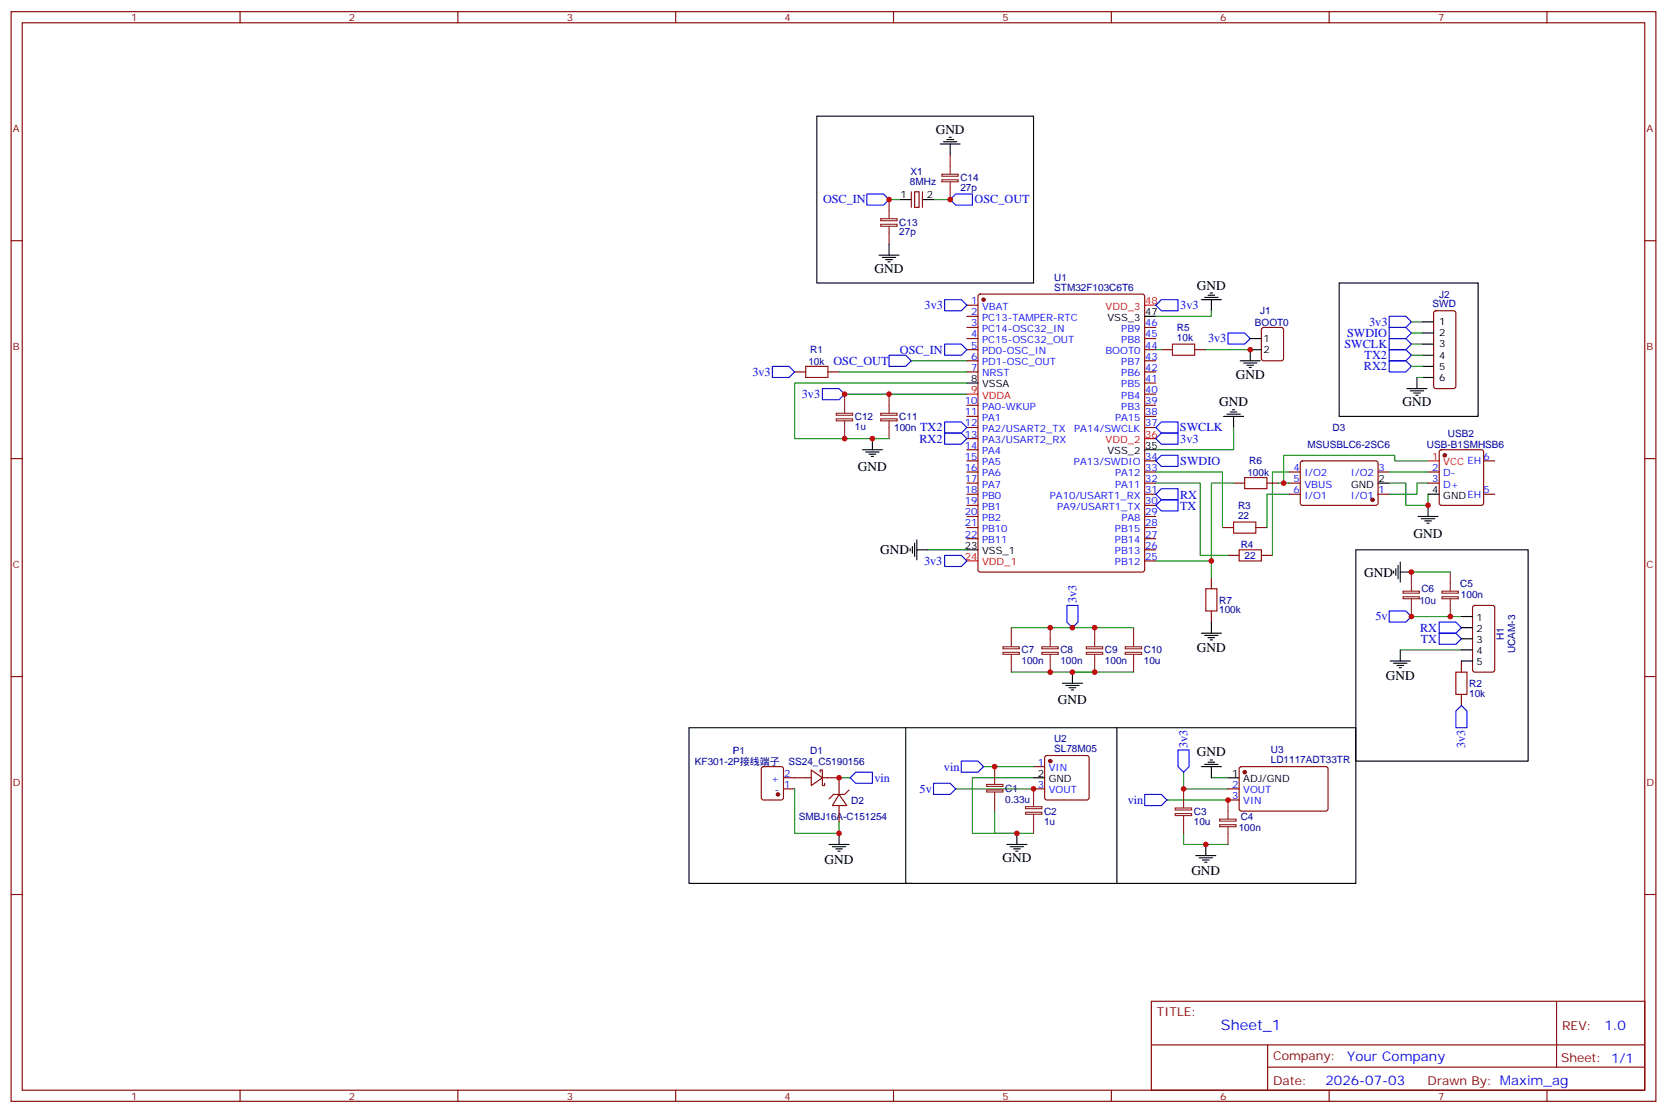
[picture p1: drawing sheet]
<svg xmlns="http://www.w3.org/2000/svg" width="529mm" height="353mm" viewBox="0 0 529 353" stroke-linecap="round" stroke-linejoin="round" font-family="sans-serif">
<g fill="none" stroke="#870000" stroke-width=".35">
<path d="M3.5 3.7h522.1v345.7h-522.1zM7.1 7.2h515v338.7h-515zM76.2 3.7v3.5M145.3 3.7v3.5M214.5 3.7v3.5M283.6 3.7v3.5M352.8 3.7v3.5M421.9 3.7v3.5M491.1 3.7v3.5M3.5 76.4h3.6M290.3 60.9h1.4v4.9h-1.4zM522.1 76.4h3.5"/>
<path d="M306.9 96.8h3.5M310.7 93.5l.4-.2h51.6l.6 .4 .1 87.1-.5 .6-51.8 .1-.6-.5-.1-87zM455.3 98.8l.5-.2h5.6l.7 .4v23.6l-.4 .6-5.9 .1-.7-.5v-23.5zM252.2 118h3.6M262.8 118h3.5M306.9 100.4h3.5M306.9 103.9h3.5M306.9 107.4h3.5M306.9 110.9h3.5M306.9 114.5h3.5M306.9 118h3.5M363.4 103.9h3.5"/>
<path d="M363.4 107.4h3.5M363.4 110.9h3.5M363.4 114.5h3.5M363.4 118h3.5M368.7 110.9h3.5M379.2 110.9h3.6M400.6 104.1l.5-.2h5.7l.6 .4 .1 9.5-.5 .6-5.9 .1-.6-.5-.1-9.4zM306.9 128.6h3.5M306.9 132.1h3.5M306.9 135.6h3.5M306.9 139.2h3.5M363.4 128.6h3.5"/>
<path d="M363.4 132.1h3.5M363.4 135.6h3.5M363.4 125.1h3.5M363.4 121.5h3.5M3.5 145.5h3.6M306.9 142.7h3.5M306.9 146.2h3.5M306.9 149.8h3.5M306.9 153.3h3.5M306.9 156.8h3.5M363.4 146.2h3.5M363.4 149.8h3.5"/>
<path d="M363.4 153.3h3.5M363.4 156.8h3.5M391.6 153.3h3.5M402.2 153.3h3.5M409.2 149.8h3.5M409.2 153.3h3.5M409.2 156.8h3.5M413 146.4l.5-.2 23.5 .1 .4 .6v13l-.7 .4h-23.5l-.5-.7v-12.7zM437.4 149.8h3.6M437.4 156.8h3.6M453.3 149.8h3.5M453.3 153.3h3.5"/>
<path d="M457.1 142.9l.5-.2h12.7l.5 .2 .2 .5v16.2l-.3 .5-.4 .2h-12.7l-.5-.2-.3-.5v-16.2zM471 146.2h3.5M471 156.8h3.5M522.1 145.5h3.5M306.9 160.3h3.5M306.9 163.9h3.5M306.9 167.4h3.5M306.9 170.9h3.5M363.4 160.3h3.5M363.4 163.9h3.5M363.4 167.4h3.5M363.4 170.9h3.5"/>
<path d="M363.4 178h3.5M363.4 174.4h3.5M388.1 167.4h3.5M389.8 176.2h3.5M398.6 167.4h3.6M400.4 176.2h3.5M384.5 183.3v3.5M384.5 193.9v3.5M467.7 192.3l.4-.2h5.7l.6 .4 .1 20-.5 .7-5.9 .1-.6-.5-.1-20zM3.5 214.7h3.6M463.9 209.7v3.6M522.1 214.7h3.5"/>
<path d="M331.8 239.9l.5-.2h12.7l.5 .2 .2 .5v12.7l-.2 .5-.5 .2h-12.7l-.5-.2-.2-.5v-12.7zM463.9 220.3v3.5M241.9 243.4l.5-.2h5.6l.7 .5v9.4l-.5 .7h-5.8l-.7-.4v-9.5zM248.7 250.3h3.5M248.7 246.8h8.8M257.5 244.3l3.6 2.5-3.6 2.4zM260.3 245v-.7h.8v4.9h.7v-.7M261.1 246.8h5.2v5.3M266.3 252.1l2.5 3.5h-4.6zM266.3 255.6v5.3M269.5 250.6l-1.4 1.5h-3.5l-1.4 1.4M328.1 250.3h3.5"/>
<path d="M328.1 243.2h3.5M389.8 250.3h3.5M389.8 253.8h3.5M393.6 243.4l.5-.2 27 .1 .5 .6-.1 13-.6 .5-27.1-.1-.5-.7v-12.7zM3.5 283.8h3.6M522.1 283.8h3.5M365.5 317.7h156.6v28.2h-156.6zM494.1 317.7v20.9M365.5 331.5h156.5M402.4 338.6h119.6M402.4 331.5v14.1M76.2 345.9v3.5"/>
<path d="M145.3 345.9v3.5M214.5 345.9v3.5M283.6 345.9v3.5M352.8 345.9v3.5M421.9 345.9v3.5M491.1 345.9v3.5"/>
</g>
<g fill="#870000" stroke="#870000" stroke-width=".35">
<circle cx="312.2" cy="95.1" r=".53"/>
<circle cx="435.7" cy="158.6" r=".53"/>
<circle cx="395.1" cy="245" r=".53"/>
<circle cx="333.4" cy="241.5" r=".53"/>
<circle cx="246.9" cy="252.1" r=".53"/>
<circle cx="458.6" cy="144.5" r=".53"/>
</g>
<g fill="none" stroke="#000" stroke-width=".35">
<path d="M259.3 36.9h68.8v52.9h-68.8zM298.4 45.7h6.4M299.5 45h4.2M300.6 44.3h2.1M301.3 43.6h.7M301.6 45.7v3.5M282.2 77.4v3.6M285.8 63.3h3.5M292.8 63.3h3.5M279 81h6.4M280.1 81.7h4.2M281.2 82.4h2.1"/>
<path d="M281.9 83.1h.7M381.4 95.1h6.3M382.4 94.4h4.2M383.5 93.7h2.1M384.2 93h.7M384.5 95.1v3.5M425.1 89.8h44.1v42.3h-44.1zM363.4 100.4h3.5M393.7 114.5h6.3M394.8 115.2h4.2M395.8 115.9h2.1M396.5 116.6h.7"/>
<path d="M396.9 107.4h3.5M400.4 110.9h-3.5v3.6M449.8 119.8v3.5M451.6 102.1h3.5M451.6 105.7h3.5M451.6 109.2h3.5M451.6 112.7h3.5M451.6 116.2h3.5M451.6 119.8h3.5M276.9 139.2v3.5M306.9 121.5h3.5M388.4 132.1h6.4"/>
<path d="M389.5 131.4h4.2M390.5 130.7h2.1M391.2 130h.7M391.6 132.1v3.5M446.6 123.3h6.4M447.7 124h4.2M448.7 124.7h2.1M449.4 125.4h.7M273.8 142.7h6.3M274.8 143.4h4.2M275.9 144.1h2.1M276.6 144.8h.7"/>
<path d="M363.4 142.7h3.5M437.4 153.3h3.6M453.3 156.8h3.5M288.9 174.1v.7M289.6 173.4v2.1M290.3 172.3v4.3M291 174.4h3.6M291 171.3v6.3M306.9 174.4h3.5M430.4 174.4h54.7v67.1h-54.7zM443.8 179.4v4.2M444.5 178.3v6.4"/>
<path d="M450.1 163.9h6.4M451.2 164.6h4.2M452.3 165.3h2.1M453 166h.7M453.3 160.3v3.6M384.5 197.4v3.5M442.4 181.2v.7M443.1 180.4v2.2M444.5 181.5h3.5M463.9 195.6h3.5M463.9 199.1h3.5M337.3 216.8h6.3"/>
<path d="M338.3 217.5h4.2M339.4 218.2h2.1M340.1 218.9h.7M340.4 213.3v3.5M381.4 200.9h6.3M382.4 201.6h4.2M383.5 202.3h2.1M384.2 203h.7M441.3 209.7h6.4M442.4 210.4h4.2M443.4 211.1h2.2M444.1 211.8h.8"/>
<path d="M444.5 206.2v3.5M463.9 209.7h3.5M463.9 202.7h3.5M463.9 206.2h3.5M218.7 230.9h211.7v49.4h-211.7zM287.5 230.9v49.4h1.8M354.5 230.9v49.4M328.1 246.8h3.5M381.4 243.2h6.3M382.4 242.5h4.2M383.5 241.8h2.1M384.2 241.1h.7"/>
<path d="M384.5 243.2v3.6M389.8 246.8h3.5M263.2 267.9h6.3M264.2 268.6h4.3M265.3 269.3h2.1M266 270.1h.7M266.3 264.4v3.5M319.6 267.9h6.4M320.7 268.6h4.2M321.7 269.3h2.1M322.4 270.1h.7M322.8 264.4v3.5"/>
<path d="M379.6 271.5h6.3M380.6 272.2h4.3M381.7 272.9h2.1M382.4 273.6h.7M382.8 267.9v3.6"/>
</g>
<path d="M363.4 96.8h3.5M306.9 125.1h3.5M363.4 139.2h3.5M453.3 146.2h3.5M306.9 178h3.5" fill="none" stroke="#f00" stroke-width=".35"/>
<g fill="none" stroke="#00f" stroke-width=".35">
<path d="M275.2 61.6h5.3l1.7 1.7-1.7 1.8h-5.3zM303.4 61.6h5.3v3.5h-5.3l-1.8-1.8zM299.9 95.1h5.3l1.7 1.7-1.7 1.8h-5.3zM366.9 96.8l1.8-1.7h5.2v3.5h-5.2zM245.2 116.2h5.3l1.7 1.8-1.7 1.8h-5.3zM282.2 112.7h5.3l1.8 1.8-1.8 1.7h-5.3zM299.9 109.2h5.3l1.7 1.7-1.7 1.8h-5.3zM389.8 105.7h5.3l1.8 1.7-1.8 1.8h-5.3zM441 100.4h5.3l1.7 1.7-1.7 1.8h-5.3zM441 103.9h5.3l1.7 1.8-1.7 1.7h-5.3zM441 107.4h5.3l1.7 1.8-1.7 1.7h-5.3zM441 110.9h5.3l1.7 1.8-1.7 1.8h-5.3z"/>
<path d="M441 114.5h5.3l1.7 1.7-1.7 1.8h-5.3zM261.1 123.3h5.2l1.8 1.8-1.8 1.7h-5.2zM299.9 133.9h5.3l1.7 1.7-1.7 1.8h-5.3zM299.9 137.4h5.3l1.7 1.8-1.7 1.7h-5.3zM366.9 139.2l1.8-1.8h5.2v3.5h-5.2zM366.9 135.6l1.8-1.7h5.2v3.5h-5.2zM366.9 146.2l1.8-1.7h5.2v3.5h-5.2zM366.9 156.8l1.8-1.8h5.2v3.6h-5.2zM299.9 176.2h5.3l1.7 1.8-1.7 1.7h-5.3zM366.9 160.3l1.8-1.7h5.2v3.5h-5.2zM338.7 192.1h3.5v5.3l-1.8 1.7-1.7-1.7zM441 193.9h5.3l1.7 1.7-1.7 1.8h-5.3z"/>
<path d="M456.8 197.4h5.3l1.8 1.7-1.8 1.8h-5.3zM456.8 200.9h5.3l1.8 1.8-1.8 1.7h-5.3zM373.9 237.9h3.6v5.3l-1.8 1.8-1.8-1.8zM463.9 223.8l1.8 1.8v5.3h-3.6v-5.3zM269.9 246.8l1.7-1.8h5.3v3.5h-5.3zM296.3 248.5h5.3l1.8 1.8-1.8 1.8h-5.3zM305.2 241.5h5.2l1.8 1.7-1.8 1.8h-5.2zM363.4 252.1h5.3l1.7 1.7-1.7 1.8h-5.3z"/>
</g>
<g fill="none" stroke="#008700" stroke-width=".35">
<path d="M282.2 63.3h3.6M296.3 63.3h5.3M384.5 98.6v1.8h-17.6M266.3 118h40.6M289.3 114.5h17.6M366.9 110.9h1.8M382.8 110.9h14.1M448 102.1h3.6M448 105.7h3.6M448 109.2h3.6M448 112.7h3.6M448 116.2h3.6"/>
<path d="M449.8 119.8h1.8M268.1 125.1h38.8M306.9 121.5h-54.7v17.7h30M391.6 135.6v7.1h-24.7M366.9 149.8h21.2v17.6M366.9 153.3h14.1v22.9h8.8M391.6 153.3h-7.1v24.7h-17.6M405.7 153.3h1.8M409.2 156.8h-7v10.6M409.2 149.8h-5.3v26.4M441 153.3h5.3v7h7v-3.5M441 149.8h12.3"/>
<path d="M453.3 153.3h-3.5v3.5h-8.8M453.3 146.2h-10.6v-1.7h-35.2v8.8h1.7M294.6 174.4h12.3M384.5 178v5.3M321 199.1h38.8M448 195.6h15.9M448 181.5h12.4M321 213.3h38.8M444.5 206.2h19.4M252.2 250.3v14.1h14.1v-3.5M266.3 246.8h3.6M303.4 250.3h24.7"/>
<path d="M312.2 243.2h15.9M315.7 257.4v7h7.1M328.1 246.8h-19.4v17.6h19.4M370.4 253.8h19.4M375.7 245v5.3h14.1M384.5 246.8h5.3M375.7 264.4v3.5h14.1"/>
</g>
<g fill="none" stroke="#8c2424" stroke-width=".35">
<path d="M299 55.3h5.2v.6h-5.2zM299 57h5.2v.7h-5.2zM301.6 49.2v6M301.6 57.7v5.6M279.6 69.4h5.2v.6h-5.2zM279.6 71.2h5.2v.6h-5.2zM282.2 63.3v6M282.2 71.8v5.6M265.5 131.1h5.2v.7h-5.2zM265.5 132.9h5.2v.6h-5.2zM268.1 125.1v6M268.1 133.5v5.7"/>
<path d="M279.6 131.1h5.2v.7h-5.2zM279.6 132.9h5.2v.6h-5.2zM282.2 125.1v6M282.2 133.5v5.7M321 199.1v6M333.4 199.1v6M347.5 199.1v6M359.8 199.1v6M445.4 187.6h5.2v.6h-5.2zM445.4 189.3h5.2v.7h-5.2zM448 181.5v6M448 190v5.6"/>
<path d="M457.7 187.6h5.2v.6h-5.2zM457.7 189.3h5.2v.7h-5.2zM460.4 181.5v6M460.4 190v5.6M318.4 205.2h5.2v.6h-5.2zM318.4 207h5.2v.6h-5.2zM321 207.6v5.7M330.7 205.2h5.2v.6h-5.2zM330.7 207h5.2v.6h-5.2zM333.4 207.6v5.7M344.8 205.2h5.2v.6h-5.2zM344.8 207h5.2v.6h-5.2z"/>
<path d="M347.5 207.6v5.7M357.2 205.2h5.2v.6h-5.2zM357.2 207h5.2v.6h-5.2zM359.8 207.6v5.7M313.2 250.6h5.2v.7h-5.2zM313.2 248.9h5.2v.6h-5.2zM315.7 243.2v5.7M315.7 251.4v6M325.5 257.7h5.2v.6h-5.2zM325.5 255.9h5.2v.7h-5.2zM328.1 250.3v5.6M328.1 258.4v6"/>
<path d="M373.1 256.4h5.1v.6h-5.1zM373.1 258.1h5.1v.7h-5.1zM375.7 250.3v6M375.7 258.8v5.6M387.2 259.9h5.2v.6h-5.2zM389.8 253.8v6M387.2 261.7h5.2v.6h-5.2zM389.8 262.3v5.6"/>
</g>
<path d="M255.8 116.2h7v3.6h-7zM372.2 109.2h7v3.5h-7zM395.1 151.5h7.1v3.5h-7.1zM391.6 165.6h7v3.6h-7zM393.3 174.4h7.1v3.6h-7.1zM382.8 186.8h3.5v7.1h-3.5zM462.1 213.3h3.6v7h-3.6z" fill="none" stroke="#a10000" stroke-width=".35"/>
<path d="M289.3 60.9v4.9M292.8 60.9v4.9" fill="none" stroke="#871200" stroke-width=".35"/>
<g fill="#c00">
<circle cx="268.1" cy="125.1" r=".88"/>
<circle cx="276.9" cy="139.2" r=".88"/>
<circle cx="333.4" cy="213.3" r=".88"/>
<circle cx="347.5" cy="213.3" r=".88"/>
<circle cx="333.4" cy="199.1" r=".88"/>
<circle cx="347.5" cy="199.1" r=".88"/>
<circle cx="340.4" cy="213.3" r=".88"/>
<circle cx="340.4" cy="199.1" r=".88"/>
<circle cx="301.6" cy="63.3" r=".88"/>
<circle cx="328.1" cy="250.3" r=".88"/>
<circle cx="389.8" cy="253.8" r=".88"/>
<circle cx="382.8" cy="267.9" r=".88"/>
<circle cx="315.7" cy="243.2" r=".88"/>
<circle cx="396.9" cy="110.9" r=".88"/>
<circle cx="453.3" cy="160.3" r=".88"/>
<circle cx="282.2" cy="125.1" r=".88"/>
<circle cx="268.1" cy="139.2" r=".88"/>
<circle cx="448" cy="195.6" r=".88"/>
<circle cx="460.4" cy="195.6" r=".88"/>
<circle cx="448" cy="181.5" r=".88"/>
<circle cx="282.2" cy="63.3" r=".88"/>
<circle cx="266.3" cy="264.4" r=".88"/>
<circle cx="266.3" cy="246.8" r=".88"/>
<circle cx="322.8" cy="264.4" r=".88"/>
<circle cx="375.7" cy="250.3" r=".88"/>
<circle cx="407.5" cy="153.3" r=".88"/>
<circle cx="384.5" cy="178" r=".88"/>
</g>
<text font-size="4.6" fill="#00f" x="387.6" y="326.7">Sheet_1</text>
<g font-size="4.2">
<text x="297" y="42.5">GND</text>
<text x="277.6" y="86.6">GND</text>
<text x="379.9" y="91.9">GND</text>
<text x="392.3" y="120.1">GND</text>
<text x="387" y="128.9">GND</text>
<text x="445.2" y="128.9">GND</text>
<text x="272.3" y="149.4">GND</text>
<text x="448.7" y="170.6">GND</text>
<text x="279.4" y="175.8">GND</text>
<text x="433" y="182.9">GND</text>
<text x="379.9" y="207">GND</text>
<text x="439.9" y="215.8">GND</text>
<text x="335.8" y="223.5">GND</text>
<text x="379.9" y="240">GND</text>
<text x="261.8" y="274">GND</text>
<text x="318.2" y="273.6">GND</text>
<text x="378.2" y="277.6">GND</text>
</g>
<g font-size="4.2" fill="#00f">
<text x="509.3" y="326.9">1.0</text>
<text x="427.7" y="336.5">Your Company</text>
<text x="420.7" y="344.3">2026-07-03</text>
</g>
<g font-size="3.9" fill="#00f">
<text x="261.3" y="64.5">OSC_IN</text>
<text x="309.4" y="64.6">OSC_OUT</text>
<text x="293.5" y="98">3v3</text>
<text x="374.6" y="98.1">3v3</text>
<text x="427.6" y="106.9">SWDIO</text>
<text x="434.6" y="103.3">3v3</text>
<text x="285.7" y="112.2">OSC_IN</text>
<text x="383.5" y="108.6">3v3</text>
<text x="426.8" y="110.5">SWCLK</text>
<text x="433.2" y="114">TX2</text>
<text x="238.8" y="119.3">3v3</text>
<text x="264.6" y="115.7">OSC_OUT</text>
<text x="433" y="117.5">RX2</text>
<text x="254.5" y="126.3">3v3</text>
<text x="292.1" y="136.9">TX2</text>
<text x="374.5" y="136.8">SWCLK</text>
<text x="291.9" y="140.4">RX2</text>
<text x="374.6" y="140.5">3v3</text>
<text x="374.6" y="147.4">SWDIO</text>
<text x="374.6" y="158.2">RX</text>
<text x="374.6" y="161.7">TX</text>
<text x="293.3" y="179.2">3v3</text>
<text x="341.7" y="191.4" transform="rotate(-90 341.7 191.4)">3v3</text>
<text x="436.6" y="196.8">5v</text>
<text x="450.8" y="200.4">RX</text>
<text x="451" y="203.9">TX</text>
<text x="376.9" y="237.2" transform="rotate(-90 376.9 237.2)">3v3</text>
<text x="465.1" y="237.2" transform="rotate(-90 465.1 237.2)">3v3</text>
<text x="299.6" y="244.5">vin</text>
<text x="277.6" y="248">vin</text>
<text x="291.9" y="251.5">5v</text>
<text x="358" y="255.2">vin</text>
</g>
<g font-size="3.9" fill="#800">
<text x="367.2" y="322.3">TITLE:</text>
<text x="495.9" y="326.9">REV:</text>
<text x="404.1" y="336.5">Company:</text>
<text x="495.5" y="337.1">Sheet: 1/1</text>
<text x="404.1" y="344.1">Date:</text>
<text x="453.2" y="344.2">Drawn By: Maxim_ag</text>
</g>
<g font-size="3.2" fill="#800">
<text x="41.6" y="6.7">1</text>
<text x="110.8" y="6.7">2</text>
<text x="179.9" y="6.7">3</text>
<text x="249.1" y="6.7">4</text>
<text x="318.2" y="6.7">5</text>
<text x="387.3" y="6.7">6</text>
<text x="456.5" y="6.7">7</text>
<text x="4.1" y="41.8">A</text>
<text x="522.6" y="41.8">A</text>
<text x="4.1" y="110.9">B</text>
<text x="522.6" y="110.9">B</text>
<text x="4.1" y="180.1">C</text>
<text x="522.6" y="180.1">C</text>
<text x="4.1" y="249.2">D</text>
<text x="522.6" y="249.2">D</text>
<text x="41.6" y="348.9">1</text>
<text x="110.8" y="348.9">2</text>
<text x="179.9" y="348.9">3</text>
<text x="249.1" y="348.9">4</text>
<text x="318.2" y="348.9">5</text>
<text x="387.3" y="348.9">6</text>
<text x="456.5" y="348.9">7</text>
</g>
<g font-size="3.2" fill="#000080">
<text x="288.9" y="58.7">8MHz</text>
<text x="289.1" y="55.6">X1</text>
<text x="304.9" y="57.4">C14</text>
<text x="304.9" y="60.6">27p</text>
<text x="285.5" y="71.6">C13</text>
<text x="285.5" y="74.7">27p</text>
<text x="334.7" y="89.3">U1</text>
<text x="334.7" y="92.3">STM32F103C6T6</text>
<text x="456.9" y="94.5">J2</text>
<text x="400.1" y="99.6">J1</text>
<text x="454.8" y="97.5">SWD</text>
<text x="373.6" y="104.9">R5</text>
<text x="398.3" y="103.3">BOOT0</text>
<text x="257.2" y="112.1">R1</text>
<text x="373.6" y="108.1">10k</text>
<text x="256.6" y="115.7">10k</text>
<text x="271.4" y="136.5">1u</text>
<text x="271.4" y="133.2">C12</text>
<text x="283.9" y="136.8">100n</text>
<text x="285.5" y="133.2">C11</text>
<text x="423" y="136.8">D3</text>
<text x="415.1" y="142.1">MSUSBLC6-2SC6</text>
<text x="452.9" y="142.1">USB-B1SMHSB6</text>
<text x="459.6" y="138.6">USB2</text>
<text x="396.5" y="147.3">R6</text>
<text x="396" y="150.9">100k</text>
<text x="393" y="161.4">R3</text>
<text x="393" y="164.6">22</text>
<text x="393.9" y="173.9">R4</text>
<text x="395" y="177.4">22</text>
<text x="387" y="191.5">R7</text>
<text x="450.6" y="191.5">10u</text>
<text x="451.2" y="188">C6</text>
<text x="463.6" y="186.2">C5</text>
<text x="463.8" y="189.7">100n</text>
<text x="387" y="194.6">100k</text>
<text x="477.4" y="203" transform="rotate(-90 477.4 203)">H1</text>
<text x="324.3" y="207.3">C7</text>
<text x="336.6" y="207.3">C8</text>
<text x="350.7" y="207.3">C9</text>
<text x="363.1" y="207.3">C10</text>
<text x="481" y="207.2" transform="rotate(-90 481 207.2)">UCAM-3</text>
<text x="324.3" y="210.6">100n</text>
<text x="336.6" y="210.6">100n</text>
<text x="350.7" y="210.6">100n</text>
<text x="363.1" y="210.6">10u</text>
<text x="466.4" y="221.1">10k</text>
<text x="466.4" y="217.9">R2</text>
<text x="232.6" y="239.1">P1</text>
<text x="257.2" y="239.1">D1</text>
<text x="334.6" y="238.7">SL78M05</text>
<text x="334.6" y="235.4">U2</text>
<text x="403.4" y="239">U3</text>
<text x="220.6" y="242.7">KF301-2P接线端子</text>
<text x="250.3" y="242.7">SS24_C5190156</text>
<text x="403.4" y="242.2">LD1117ADT33TR</text>
<text x="319.1" y="251.4">C1</text>
<text x="270.2" y="255">D2</text>
<text x="319.1" y="254.6">0.33u</text>
<text x="253.6" y="260.3">SMBJ16A-C151254</text>
<text x="331.4" y="261.7">1u</text>
<text x="331.4" y="258.5">C2</text>
<text x="379" y="261.7">10u</text>
<text x="379" y="258.5">C3</text>
<text x="393.2" y="263.8">100n</text>
<text x="393.9" y="260.2">C4</text>
</g>
<g font-size="3.2">
<text x="285.8" y="63">1</text>
<text x="294.2" y="63">2</text>
<text x="351.5" y="101.8">VSS_3</text>
<text x="363.5" y="100">47</text>
<text x="456.8" y="103.2">1</text>
<text x="456.8" y="106.7">2</text>
<text x="401.1" y="108.5">1</text>
<text x="401.1" y="112">2</text>
<text x="456.8" y="110.2">3</text>
<text x="456.8" y="113.8">4</text>
<text x="456.8" y="117.3">5</text>
<text x="308.3" y="121.2">8</text>
<text x="311.7" y="122.9">VSSA</text>
<text x="456.8" y="120.8">6</text>
<text x="363.5" y="142.3">35</text>
<text x="351.5" y="144.1">VSS_2</text>
<text x="428.9" y="154.7">GND</text>
<text x="437.6" y="152.9">2</text>
<text x="454.7" y="156.5">4</text>
<text x="458.2" y="158.2">GNDEH</text>
<text x="306.2" y="174.1">23</text>
<text x="311.7" y="175.9">VSS_1</text>
<text x="468.7" y="197">1</text>
<text x="468.7" y="200.6">2</text>
<text x="468.7" y="204.1">3</text>
<text x="468.7" y="207.6">4</text>
<text x="468.7" y="211.1">5</text>
<text x="329.4" y="246.4">2</text>
<text x="332.9" y="248.2">GND</text>
<text x="391.2" y="246.4">1</text>
<text x="394.7" y="248.2">ADJ/GND</text>
</g>
<g font-size="3.2" fill="#00f">
<text x="308.3" y="96.5">1</text>
<text x="308.3" y="100">2</text>
<text x="311.7" y="98.2">VBAT</text>
<text x="311.7" y="101.8">PC13-TAMPER-RTC</text>
<text x="308.3" y="103.5">3</text>
<text x="308.3" y="107.1">4</text>
<text x="311.7" y="105.3">PC14-OSC32_IN</text>
<text x="355.9" y="105.3">PB9</text>
<text x="363.5" y="107.1">45</text>
<text x="363.5" y="103.5">46</text>
<text x="308.3" y="110.6">5</text>
<text x="311.7" y="108.8">PC15-OSC32_OUT</text>
<text x="311.7" y="112.4">PD0-OSC_IN</text>
<text x="350.9" y="112.4">BOOT0</text>
<text x="355.9" y="108.8">PB8</text>
<text x="363.5" y="110.6">44</text>
<text x="308.3" y="114.1">6</text>
<text x="308.3" y="117.7">7</text>
<text x="311.7" y="115.9">PD1-OSC_OUT</text>
<text x="311.7" y="119.4">NRST</text>
<text x="355.9" y="119.4">PB6</text>
<text x="355.9" y="115.9">PB7</text>
<text x="363.5" y="117.7">42</text>
<text x="363.5" y="114.1">43</text>
<text x="355.9" y="122.9">PB5</text>
<text x="363.5" y="124.7">40</text>
<text x="363.5" y="121.2">41</text>
<text x="306.2" y="128.2">10</text>
<text x="306.2" y="131.8">11</text>
<text x="311.7" y="130">PA0-WKUP</text>
<text x="355.9" y="130">PB3</text>
<text x="355.9" y="126.5">PB4</text>
<text x="363.5" y="131.8">38</text>
<text x="363.5" y="128.2">39</text>
<text x="306.2" y="135.3">12</text>
<text x="311.7" y="133.5">PA1</text>
<text x="311.7" y="137.1">PA2/USART2_TX</text>
<text x="341" y="137.1">PA14/SWCLK</text>
<text x="353.9" y="133.5">PA15</text>
<text x="363.5" y="135.3">37</text>
<text x="306.2" y="138.8">13</text>
<text x="306.2" y="142.3">14</text>
<text x="311.7" y="140.6">PA3/USART2_RX</text>
<text x="306.2" y="145.9">15</text>
<text x="306.2" y="149.4">16</text>
<text x="311.7" y="144.1">PA4</text>
<text x="311.7" y="147.6">PA5</text>
<text x="340.9" y="147.6">PA13/SWDIO</text>
<text x="363.5" y="149.4">33</text>
<text x="363.5" y="145.9">34</text>
<text x="410.6" y="149.4">4</text>
<text x="437.6" y="149.4">3</text>
<text x="454.7" y="149.4">2</text>
<text x="471" y="145.9">6</text>
<text x="306.2" y="152.9">17</text>
<text x="311.7" y="151.2">PA6</text>
<text x="311.7" y="154.7">PA7</text>
<text x="353.9" y="154.7">PA11</text>
<text x="353.9" y="151.2">PA12</text>
<text x="363.5" y="152.9">32</text>
<text x="410.6" y="152.9">5</text>
<text x="414.1" y="151.2">I/O2</text>
<text x="414.1" y="154.7">VBUS</text>
<text x="428.9" y="151.2">I/O2</text>
<text x="454.7" y="152.9">3</text>
<text x="458.2" y="151.2">D-</text>
<text x="458.2" y="154.7">D+</text>
<text x="306.2" y="156.5">18</text>
<text x="306.2" y="160">19</text>
<text x="311.7" y="158.2">PB0</text>
<text x="311.7" y="161.7">PB1</text>
<text x="333.3" y="158.2">PA10/USART1_RX</text>
<text x="335.5" y="161.7">PA9/USART1_TX</text>
<text x="363.5" y="160">30</text>
<text x="363.5" y="156.5">31</text>
<text x="410.6" y="156.5">6</text>
<text x="414.1" y="158.2">I/O1</text>
<text x="428.9" y="158.2">I/O1</text>
<text x="437.6" y="156.5">1</text>
<text x="471" y="156.5">5</text>
<text x="306.2" y="163.5">20</text>
<text x="306.2" y="167">21</text>
<text x="311.7" y="165.3">PB2</text>
<text x="356" y="165.3">PA8</text>
<text x="363.5" y="167">28</text>
<text x="363.5" y="163.5">29</text>
<text x="306.2" y="170.6">22</text>
<text x="311.7" y="168.8">PB10</text>
<text x="311.7" y="172.3">PB11</text>
<text x="353.9" y="172.3">PB14</text>
<text x="353.9" y="168.8">PB15</text>
<text x="363.5" y="170.6">27</text>
<text x="353.9" y="179.4">PB12</text>
<text x="353.9" y="175.9">PB13</text>
<text x="363.5" y="177.6">25</text>
<text x="363.5" y="174.1">26</text>
<text x="329.4" y="242.9">1</text>
<text x="332.9" y="244.7">VIN</text>
<text x="244.8" y="248.2">+</text>
<text x="246" y="251.7">-</text>
<text x="248.9" y="249.9">1</text>
<text x="248.9" y="246.4">2</text>
<text x="329.4" y="249.9">3</text>
<text x="332.9" y="251.7">VOUT</text>
<text x="391.2" y="249.9">2</text>
<text x="394.7" y="251.7">VOUT</text>
<text x="391.2" y="253.5">3</text>
<text x="394.7" y="255.2">VIN</text>
</g>
<g font-size="3.2" fill="#f00">
<text x="351" y="98.2">VDD_3</text>
<text x="363.5" y="96.5">48</text>
<text x="308.3" y="124.7">9</text>
<text x="311.7" y="126.5">VDDA</text>
<text x="351" y="140.6">VDD_2</text>
<text x="363.5" y="138.8">36</text>
<text x="454.7" y="145.9">1</text>
<text x="458.2" y="147.6">VCC EH</text>
<text x="306.2" y="177.6">24</text>
<text x="311.7" y="179.4">VDD_1</text>
</g>
</svg>
